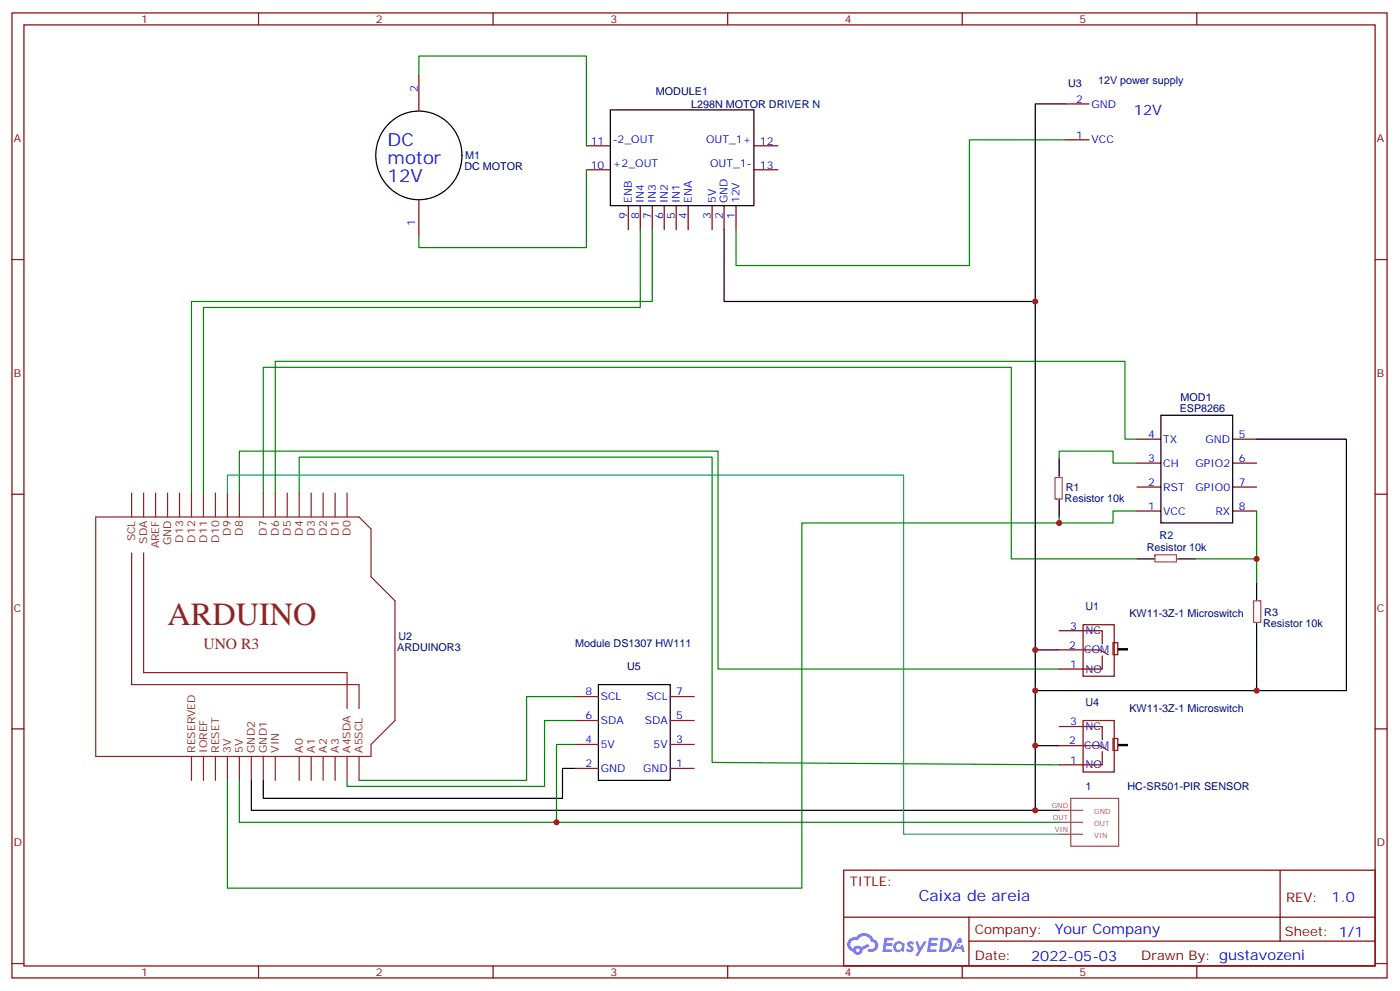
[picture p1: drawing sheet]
<svg xmlns="http://www.w3.org/2000/svg" width="413mm" height="292mm" viewBox="0 0 413 292" stroke-linecap="round" stroke-linejoin="round" font-family="sans-serif">
<g fill="none" stroke="#870000" stroke-width=".35">
<path d="M3.5 3.8h405.4v284.3h-405.4zM7.1 7.3h398.2v277.3h-398.2zM76.2 3.8v3.5M145.3 3.8v3.5M214.5 3.8v3.5M283.6 3.8v3.5M352.8 3.8v3.5M3.5 76.5h3.6M405.3 76.5h3.6M3.5 145.6h3.6M405.3 145.6h3.6M3.5 214.8h3.6"/>
<path d="M405.3 214.8h3.6M248.7 256.4h156.6v28.2h-156.6zM377.3 256.4v20.9M248.7 270.2h156.5M285.6 277.3h119.6M285.6 270.2v14.2M3.5 283.9h3.6M76.2 284.6v3.5M145.3 284.6v3.5M214.5 284.6v3.5M283.6 284.6v3.5M352.8 284.6v3.5"/>
<path d="M405.3 283.9h3.6"/>
</g>
<g fill="#5487ff">
<path d="M267.7 277.6a1.22 1.22 0 0 1 1.7 .2l-.4 .6a.47 .47 0 0 0-.3-.4 .47 .47 0 0 0-.5 .2l.1 .2a1.14 1.14 0 0 1 .8 1.8 1.14 1.14 0 0 1-1.9 0l-.2-.2 .5-.6 .7 .5a.29 .29 0 0 0 .3-.3 .29 .29 0 0 0-.2-.3 1.04 1.04 0 0 1-.6-1.7z"/>
<path d="M260.7 276.3h2.4l.3 .2-.2 .5-1.8 .1-.1 .8h1.5l.3 .4-.3 .4h-1.6l-.2 1.1h1.7l.2 .3-.2 .3-2.6 .1z"/>
<path d="M273.8 276.3h2.4l.3 .2-.1 .5-1.8 .1-.2 .8h1.6l.3 .4-.4 .4h-1.6l-.1 1.1h1.7l.2 .3-.2 .3-2.6 .1z"/>
<path d="M282.6 276.3h.7l.3 1.3-.6 .3a.69 .69 0 0 0-1 .3 .69 .69 0 0 0 .4 .9 .69 .69 0 0 0 .9-.6l.5-.2 .6 2.2h-.8l-.2-.9h-1.8l-.5 .9h-.8z"/>
<path d="M269.8 277.4h.8l.6 1.8 1.1-1.8h.9l-2.6 4.2h-.8l.9-1.5z"/>
<path d="M277.4 276.3l-.6 4.2h1.3a2.11 2.11 0 0 0 2.5-2.1 2.11 2.11 0 0 0-2.5-2.1zM278.1 277.1a1.39 1.39 0 0 1 1.7 1.4 1.39 1.39 0 0 1-1.8 1.3h-.3z"/>
<path d="M263.7 277.9a1.54 1.54 0 0 0-.1 2.2 1.54 1.54 0 0 0 2.2 .1l.6 .3 .3-2.3-.2-.3h-.4a1.49 1.49 0 0 0-2.4 0zM264 278.9a.94 .94 0 0 1 1.8 0 .94 .94 0 0 1-1.8 0z"/>
<path d="M250.4 276.7a2.18 2.18 0 0 0 1.1 3.7 1.44 1.44 0 0 0 1.6 .9 1.44 1.44 0 0 0 1.2-1.4l2-1.1-.5-.7-1.9 1a1.47 1.47 0 0 0-2.4 .4 1.39 1.39 0 0 1-.7-1.9 1.39 1.39 0 0 1 2-.5 2.12 2.12 0 0 1 2.2-1.3 2.12 2.12 0 0 1 1.9 1.7 1.14 1.14 0 0 1 1.1 1.4 1.14 1.14 0 0 1-1.7 .7 .43 .43 0 0 0-.5 .4 .43 .43 0 0 0 .4 .5 1.98 1.98 0 0 0 2.5-1.2 1.98 1.98 0 0 0-1.2-2.6 3.1 3.1 0 0 0-5.3-.6l-.9 .1zM252.3 280a.55 .55 0 0 1 1.1 0 .55 .55 0 0 1-1.1 0z"/>
<circle cx="282.6" cy="278.4" r=".26"/>
</g>
<g fill="none" stroke="#8c2424" stroke-width=".35">
<path d="M28.2 152.3h77.6l3.6 3.6v14.1l7 7v35.3l-7 7.1v3.5h-81.2zM38.8 145.3v7M42.3 145.3v7M45.9 145.3v7M49.4 145.3v7M52.9 145.3v7M56.4 145.3v7M60 145.3v7M63.5 145.3v7M67 145.3v7M70.6 145.3v7M77.6 145.3v7"/>
<path d="M81.1 145.3v7M84.7 145.3v7M88.2 145.3v7M91.7 145.3v7M95.2 145.3v7M98.8 145.3v7M102.3 145.3v7M38.8 162.9v38.8h67v7.1M42.3 162.9v35.3h60v10.6M56.4 222.9v7M60 222.9v7M63.5 222.9v7"/>
<path d="M67 222.9v7M70.6 222.9v7M74.1 222.9v7M77.6 222.9v7M81.1 222.9v7M88.2 222.9v7M91.7 222.9v7M95.2 222.9v7M98.8 222.9v7M102.3 222.9v7M105.8 222.9v7"/>
</g>
<g fill="none" stroke="#000" stroke-width=".35">
<path d="M115 36.1a12.8 12.8 0 0 1 16.2-.7 12.8 12.8 0 0 1 3.8 15.8 12.7 12.7 0 0 1-15.7 6.9 12.7 12.7 0 0 1-8.2-15.1 13.1 13.1 0 0 1 3.9-6.9zM179.9 32.4h42.3v28.2h-42.3zM314 30.6h-8.8v160.9M213.4 67.7v21.1h91.8M312.2 135v5.3M342.2 122.3h21.2v31.8h-21.2zM370.4 129.4h26.5v74.1h-26.5M312.2 147v5.3M335.1 164.7h5.3M347.1 164.7h5.3M370.4 171.7v5.3M311.9 191.5h-6.7v47.3h-231.1v-8.9"/>
<path d="M329.5 191.1h2.8v.4h-2.8zM370.4 183.7v19.8h-65.2M176.4 201.7h21.2v28.2h-21.2zM305.2 219.7h6.7M329.5 219.4h2.8v.3h-2.8zM169.3 226.4h-3.5v8.8h-88.2v-5.3M305.2 238.8h7"/>
</g>
<g fill="none" stroke="#870000" stroke-width=".35">
<path d="M123.5 22.2v10.5M314 30.6h7M123.5 58.8v10.6M172.9 50h7M172.9 43h7M222.2 50h7.1M222.2 43h7.1M314 41.2h7M185.2 60.6v7.1M188.7 60.6v7.1M192.3 60.6v7.1M195.8 60.6v7.1"/>
<path d="M199.3 60.6v7.1M202.8 60.6v7.1M209.9 60.6v7.1M213.4 60.6v7.1M217 60.6v7.1M335.1 136.5h7.1M335.1 129.4h7.1M363.4 136.5h7M363.4 129.4h7M335.1 150.6h7.1M335.1 143.5h7.1M363.4 150.6h7"/>
<path d="M363.4 143.5h7M311.9 191.5h7M312.2 185.8h12.7v3.9M319.3 184.1h9.1v15.1h-9.1zM319.3 191.5h4.9l2.5 1.4M324.9 193.3v3.8h-12.7M328.1 189.4h1.4v3.5h-1.4zM169.3 219.4h7.1M169.3 212.3h7.1M169.3 205.2h7.1M197.6 219.4h7M197.6 212.3h7"/>
<path d="M197.6 205.2h7M311.9 219.7h7M312.2 214.1h12.7v3.8M319.3 212.3h9.1v15.2h-9.1zM319.3 219.7h4.9l2.5 1.4M328.1 217.6h1.4v3.5h-1.4zM169.3 226.4h7.1M197.6 226.4h7M324.9 221.5v3.9h-12.7"/>
</g>
<path d="M312.2 238.8h7M315.6 235.2h14.1v14.1h-14.1zM312.2 242.3h7M312.2 245.8h7" fill="none" stroke="#a64a4a" stroke-width=".35"/>
<g fill="none" stroke="#008700" stroke-width=".35">
<path d="M123.5 22.2v-5.7h49.4v26.5M172.9 50v23h-49.4v-3.6M314 41.2h-28.2v37h-68.8v-10.5M188.7 67.7v22.9h-128.7v54.7M192.3 67.7v21.1h-135.9v56.5M312.2 135v-2.1h15.9v3.6h7M335.1 129.4h-3.5v-22.9h-250.5v38.8M70.6 145.3v-12.4h141.1v64.2h100.5M77.6 145.3v-37.1h220.5v56.5h37M88.2 145.3v-10.6h121.7v89.9l102.3 .8M312.2 154.1h-75.8v107.6h-169.4v-31.8M335.1 150.6h-7v3.5h-15.9v-1.8"/>
<path d="M370.4 150.6v14.1M352.4 164.7h18v7M169.3 212.3h-8.8v19.4h-58.2v-1.8M169.3 205.2h-14.1v24.7h-49.4M169.3 219.4h-5.3v22.9M70.6 229.9v12.4h241.6"/>
</g>
<path d="M67 145.3v-5.3h199.3v105.8h45.9" fill="none" stroke="#099" stroke-width=".35"/>
<path d="M311 140.7h2.1v6.3h-2.1zM340.4 163.5h6.4v2.1h-6.4zM369.5 177h2.1v6.4h-2.1z" fill="none" stroke="#d92466" stroke-width=".35"/>
<g fill="#c00">
<circle cx="305.2" cy="219.7" r=".88"/>
<circle cx="305.2" cy="238.8" r=".88"/>
<circle cx="305.2" cy="203.5" r=".88"/>
<circle cx="370.4" cy="164.7" r=".88"/>
<circle cx="305.2" cy="191.5" r=".88"/>
<circle cx="305.2" cy="88.8" r=".88"/>
<circle cx="312.2" cy="154.1" r=".88"/>
<circle cx="370.4" cy="203.5" r=".88"/>
<circle cx="164" cy="242.3" r=".88"/>
</g>
<text font-size="9.5" fill="#8d2323" x="49.4" y="184.1">ARDUINO</text>
<g font-size="5.3" fill="#00f">
<text x="114.3" y="42.9">DC</text>
<text x="114.3" y="48.2">motor</text>
<text x="114.3" y="53.5">12V</text>
</g>
<text font-size="4.6" fill="#8d2323" x="60" y="191.1">UNO R3</text>
<text font-size="4.6" fill="#00f" x="270.8" y="265.4">Caixa de areia</text>
<g font-size="4.2" fill="#00f">
<text x="334.3" y="34">12V</text>
<text x="392.5" y="265.7">1.0</text>
<text x="310.9" y="275.2">Your Company</text>
<text x="304" y="283">2022-05-03</text>
</g>
<g font-size="3.9" fill="#800">
<text x="250.5" y="261">TITLE:</text>
<text x="379.1" y="265.7">REV:</text>
<text x="287.4" y="275.2">Company:</text>
<text x="378.7" y="275.8">Sheet: 1/1</text>
<text x="287.4" y="282.9">Date:</text>
<text x="336.4" y="282.9">Drawn By: gustavozeni</text>
</g>
<g font-size="3.2" fill="#800">
<text x="41.6" y="6.8">1</text>
<text x="110.8" y="6.8">2</text>
<text x="179.9" y="6.8">3</text>
<text x="249.1" y="6.8">4</text>
<text x="318.2" y="6.8">5</text>
<text x="4.1" y="41.9">A</text>
<text x="405.9" y="41.9">A</text>
<text x="4.1" y="111.1">B</text>
<text x="405.9" y="111.1">B</text>
<text x="4.1" y="180.2">C</text>
<text x="405.9" y="180.2">C</text>
<text x="4.1" y="249.3">D</text>
<text x="405.9" y="249.3">D</text>
<text x="41.6" y="287.6">1</text>
<text x="110.8" y="287.6">2</text>
<text x="179.9" y="287.6">3</text>
<text x="249.1" y="287.6">4</text>
<text x="318.2" y="287.6">5</text>
</g>
<g font-size="3.2" fill="#00f">
<text x="123.1" y="27.1" transform="rotate(-90 123.1 27.1)">2</text>
<text x="317.2" y="30.3">2</text>
<text x="321.7" y="31.7">GND</text>
<text x="317.2" y="40.9">1</text>
<text x="174.1" y="42.6">11</text>
<text x="180.6" y="42.3">-2_OUT</text>
<text x="208.1" y="42.3">OUT_1+</text>
<text x="224" y="42.6">12</text>
<text x="321.7" y="42.3">VCC</text>
<text x="174.1" y="49.7">10</text>
<text x="180.6" y="49.3">+2_OUT</text>
<text x="209.3" y="49.3">OUT_1-</text>
<text x="224" y="49.7">13</text>
<text x="186.3" y="59.9" transform="rotate(-90 186.3 59.9)">ENB</text>
<text x="189.8" y="59.9" transform="rotate(-90 189.8 59.9)">IN4</text>
<text x="193.3" y="59.9" transform="rotate(-90 193.3 59.9)">IN3</text>
<text x="196.8" y="59.9" transform="rotate(-90 196.8 59.9)">IN2</text>
<text x="200.4" y="59.9" transform="rotate(-90 200.4 59.9)">IN1</text>
<text x="203.9" y="59.9" transform="rotate(-90 203.9 59.9)">ENA</text>
<text x="211" y="59.9" transform="rotate(-90 211 59.9)">5V</text>
<text x="214.5" y="59.9" transform="rotate(-90 214.5 59.9)">GND</text>
<text x="218" y="59.9" transform="rotate(-90 218 59.9)">12V</text>
<text x="184.9" y="64.4" transform="rotate(-90 184.9 64.4)">9</text>
<text x="188.4" y="64.4" transform="rotate(-90 188.4 64.4)">8</text>
<text x="191.9" y="64.4" transform="rotate(-90 191.9 64.4)">7</text>
<text x="195.4" y="64.4" transform="rotate(-90 195.4 64.4)">6</text>
<text x="199" y="64.4" transform="rotate(-90 199 64.4)">5</text>
<text x="202.5" y="64.4" transform="rotate(-90 202.5 64.4)">4</text>
<text x="209.5" y="64.4" transform="rotate(-90 209.5 64.4)">3</text>
<text x="213.1" y="64.4" transform="rotate(-90 213.1 64.4)">2</text>
<text x="216.6" y="64.4" transform="rotate(-90 216.6 64.4)">1</text>
<text x="122.4" y="66.5" transform="rotate(-90 122.4 66.5)">1</text>
<text x="338.4" y="129">4</text>
<text x="342.9" y="130.5">TX</text>
<text x="355.4" y="130.5">GND</text>
<text x="365.1" y="129">5</text>
<text x="338.4" y="136.1">3</text>
<text x="342.9" y="137.5">CH</text>
<text x="352.4" y="137.5">GPIO2</text>
<text x="365.1" y="136.1">6</text>
<text x="338.4" y="143.2">2</text>
<text x="365.1" y="143.2">7</text>
<text x="342.9" y="144.6">RST</text>
<text x="352.4" y="144.6">GPIO0</text>
<text x="338.4" y="150.2">1</text>
<text x="342.9" y="151.6">VCC</text>
<text x="358.3" y="151.6">RX</text>
<text x="365.1" y="150.2">8</text>
<text x="315.5" y="185.5">3</text>
<text x="315.1" y="191.1">2</text>
<text x="320" y="186.9">NC</text>
<text x="315.5" y="196.8">1</text>
<text x="319.6" y="192.5">COM</text>
<text x="320" y="198.2">NO</text>
<text x="172.6" y="204.9">8</text>
<text x="177.1" y="206.3">SCL</text>
<text x="190.7" y="206.3">SCL</text>
<text x="199.3" y="204.9">7</text>
<text x="172.6" y="211.9">6</text>
<text x="177.1" y="213.4">SDA</text>
<text x="190.1" y="213.4">SDA</text>
<text x="199.3" y="211.9">5</text>
<text x="315.5" y="213.7">3</text>
<text x="320" y="215.1">NC</text>
<text x="172.6" y="219">4</text>
<text x="177.1" y="220.4">5V</text>
<text x="192.7" y="220.4">5V</text>
<text x="199.3" y="219">3</text>
<text x="315.1" y="219.4">2</text>
<text x="319.6" y="220.8">COM</text>
<text x="172.6" y="226.1">2</text>
<text x="177.1" y="227.5">GND</text>
<text x="189.6" y="227.5">GND</text>
<text x="199.3" y="226.1">1</text>
<text x="315.5" y="225">1</text>
<text x="320" y="226.4">NO</text>
</g>
<g font-size="3.2" fill="#000080">
<text x="193.3" y="28">MODULE1</text>
<text x="314.9" y="25.7">U3</text>
<text x="323.7" y="24.6">12V power supply</text>
<text x="203.7" y="31.7">L298N MOTOR DRIVER N</text>
<text x="137.1" y="46.9">M1</text>
<text x="136.9" y="50.2">DC MOTOR</text>
<text x="348" y="118.1">MOD1</text>
<text x="347.7" y="121.3">ESP8266</text>
<text x="313.8" y="147.9">Resistor 10k</text>
<text x="314.2" y="144.7">R1</text>
<text x="341.8" y="158.8">R2</text>
<text x="338" y="162.3">Resistor 10k</text>
<text x="320" y="179.8">U1</text>
<text x="332.9" y="181.7">KW11-3Z-1 Microswitch</text>
<text x="372.3" y="184.6">Resistor 10k</text>
<text x="372.7" y="181.4">R3</text>
<text x="117.1" y="191.8">ARDUINOR3</text>
<text x="117.5" y="188.7">U2</text>
<text x="169.6" y="190.5">Module DS1307 HW111</text>
<text x="184.8" y="197.4">U5</text>
<text x="320" y="208.1">U4</text>
<text x="332.9" y="209.9">KW11-3Z-1 Microswitch</text>
<text x="320" y="232.8">1</text>
<text x="332.4" y="232.9">HC-SR501-PIR SENSOR</text>
</g>
<g font-size="3.2" fill="#8d2323">
<text x="39.9" y="159.5" transform="rotate(-90 39.9 159.5)">SCL</text>
<text x="43.4" y="160.2" transform="rotate(-90 43.4 160.2)">SDA</text>
<text x="46.9" y="161.6" transform="rotate(-90 46.9 161.6)">AREF</text>
<text x="50.4" y="160.7" transform="rotate(-90 50.4 160.7)">GND</text>
<text x="54" y="159.9" transform="rotate(-90 54 159.9)">D13</text>
<text x="57.5" y="159.9" transform="rotate(-90 57.5 159.9)">D12</text>
<text x="61" y="159.9" transform="rotate(-90 61 159.9)">D11</text>
<text x="64.6" y="159.9" transform="rotate(-90 64.6 159.9)">D10</text>
<text x="68.1" y="157.8" transform="rotate(-90 68.1 157.8)">D9</text>
<text x="71.6" y="157.8" transform="rotate(-90 71.6 157.8)">D8</text>
<text x="78.7" y="157.8" transform="rotate(-90 78.7 157.8)">D7</text>
<text x="82.2" y="157.8" transform="rotate(-90 82.2 157.8)">D6</text>
<text x="85.7" y="157.8" transform="rotate(-90 85.7 157.8)">D5</text>
<text x="89.3" y="157.8" transform="rotate(-90 89.3 157.8)">D4</text>
<text x="92.8" y="157.8" transform="rotate(-90 92.8 157.8)">D3</text>
<text x="96.3" y="157.8" transform="rotate(-90 96.3 157.8)">D2</text>
<text x="99.8" y="157.8" transform="rotate(-90 99.8 157.8)">D1</text>
<text x="103.4" y="157.8" transform="rotate(-90 103.4 157.8)">D0</text>
<text x="57.5" y="221.8" transform="rotate(-90 57.5 221.8)">RESERVED</text>
<text x="61" y="221.8" transform="rotate(-90 61 221.8)">IOREF</text>
<text x="64.6" y="221.8" transform="rotate(-90 64.6 221.8)">RESET</text>
<text x="68.1" y="221.8" transform="rotate(-90 68.1 221.8)">3V</text>
<text x="71.6" y="221.8" transform="rotate(-90 71.6 221.8)">5V</text>
<text x="75.1" y="221.8" transform="rotate(-90 75.1 221.8)">GND2</text>
<text x="78.7" y="221.8" transform="rotate(-90 78.7 221.8)">GND1</text>
<text x="82.2" y="221.8" transform="rotate(-90 82.2 221.8)">VIN</text>
<text x="89.3" y="221.8" transform="rotate(-90 89.3 221.8)">A0</text>
<text x="92.8" y="221.8" transform="rotate(-90 92.8 221.8)">A1</text>
<text x="96.3" y="221.8" transform="rotate(-90 96.3 221.8)">A2</text>
<text x="99.8" y="221.8" transform="rotate(-90 99.8 221.8)">A3</text>
<text x="103.4" y="221.8" transform="rotate(-90 103.4 221.8)">A4SDA</text>
<text x="106.9" y="221.8" transform="rotate(-90 106.9 221.8)">A5SCL</text>
</g>
<g font-size="2.1" fill="#a54b4b">
<text x="310" y="238.1">GND</text>
<text x="322.5" y="239.8">GND</text>
<text x="310.4" y="241.6">OUT</text>
<text x="311" y="245.1">VIN</text>
<text x="322.5" y="243.3">OUT</text>
<text x="322.5" y="246.9">VIN</text>
</g>
</svg>
